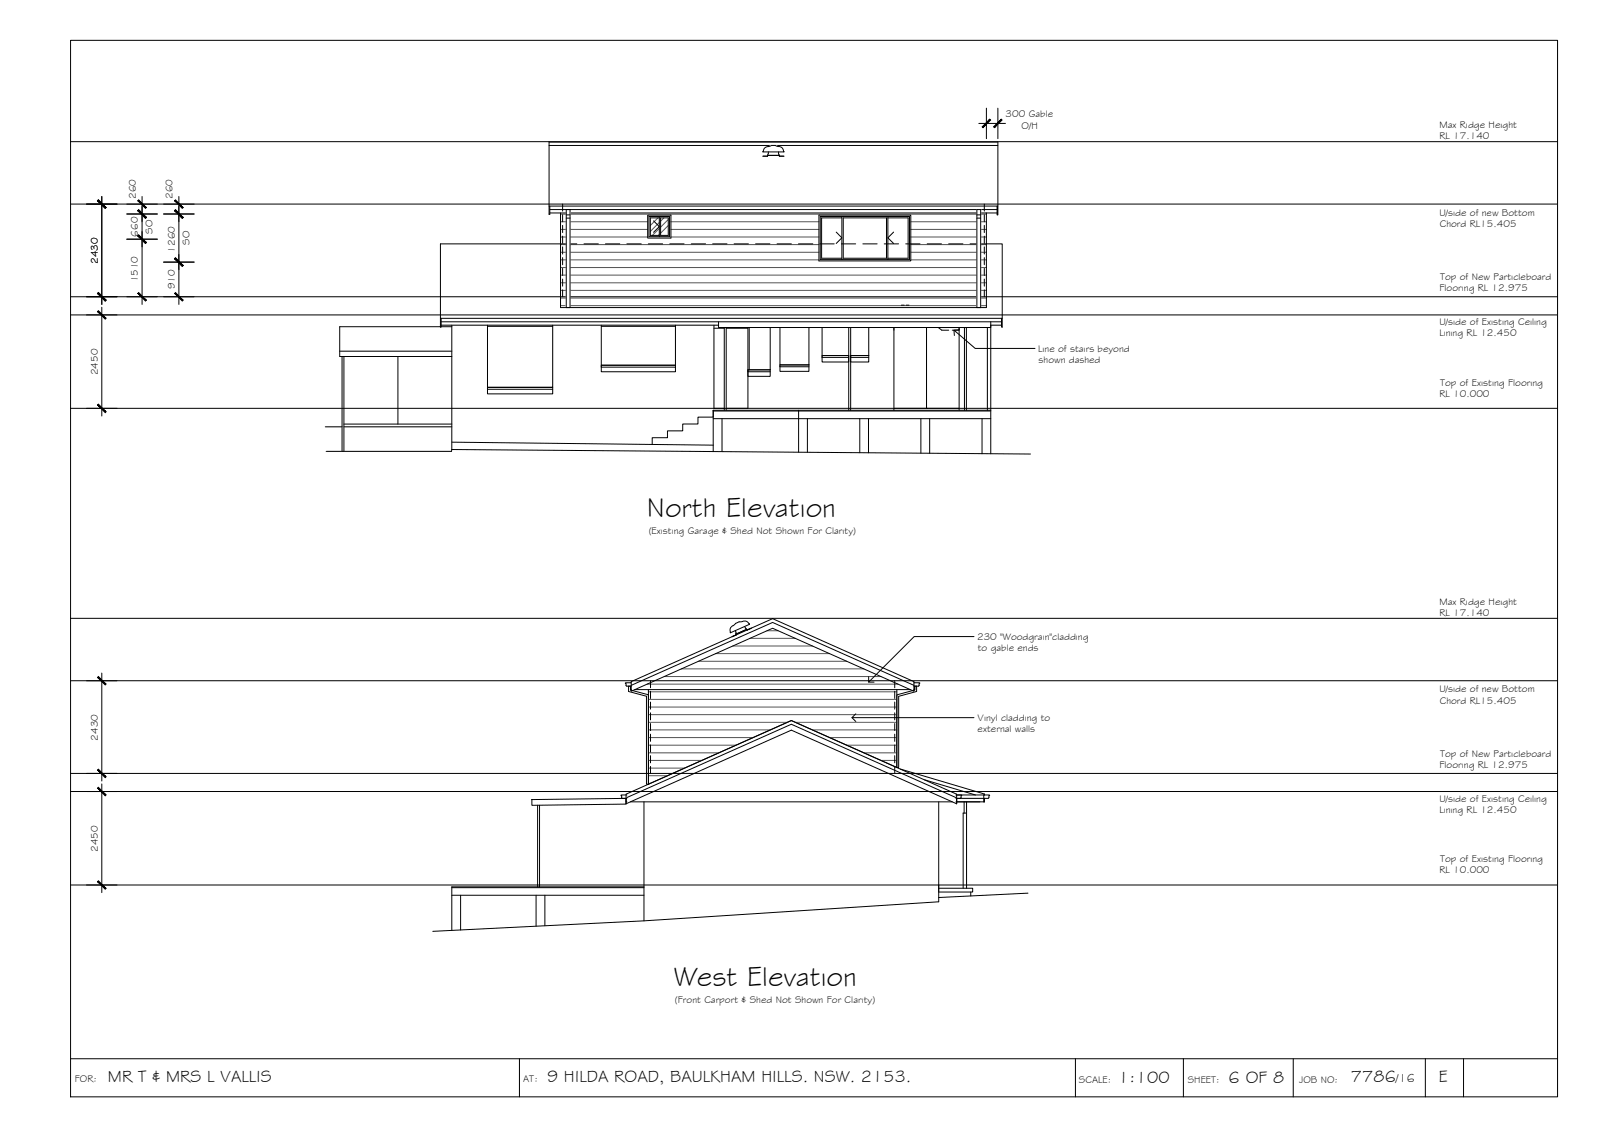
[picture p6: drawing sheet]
<svg xmlns="http://www.w3.org/2000/svg" width="420mm" height="297mm" viewBox="0 0 420 297" stroke-linecap="round" stroke-linejoin="round" font-family="sans-serif">
<!-- layer: MASK -->
<g fill="#fff" stroke="#fff" stroke-width=".26">
<path d="M192.1 164.2l.2-.2z"/>
<path d="M193.1 165.9l2.5-1.1z"/>
<path d="M204.1 38.5h.3z"/>
<path d="M164.9 179.9h.5l-.5 1zM165.4 179.9l-.5 1h.5z"/>
<path d="M164.9 180.9h.5l-.5 .4zM164.9 181.3h1.9l-1.4-.4z"/>
<path d="M164.9 181.3h1.9l1.3 .9zM166.8 181.3l1.3 .9h2z"/>
<path d="M168.1 182.2h2l-.5 .3zM169.6 182.5h.5v-.3z"/>
<path d="M169.6 182.5h.5l-.5 23.1zM170.1 182.5l-.5 23.1h.5z"/>
<path d="M239.9 179.9l.5 1v-1zM239.9 179.9l.5 1h-.5z"/>
<path d="M239.9 180.9l.5 .4v-.4zM238.5 181.3l1.4-.4 .5 .4z"/>
<path d="M237.1 182.2l3.3-.9h-1.9zM235.2 182.2l3.3-.9-1.4 .9z"/>
<path d="M235.2 182.2l.5 .4 1.4-.4zM235.2 182.2l.5 .4h-.5z"/>
<path d="M235.2 182.6l.5 18.6v-18.6zM235.2 182.6l.5 18.6h-.5z"/>
<path d="M192.9 163.4l1.2-.3zM192.9 163.4l1.2-.3-1.3 .6z"/>
<path d="M192.8 163.7l1.6-.7zM192.5 163.9l1.9-.9z"/>
<path d="M192.5 163.9l2.2-.9zM192.3 164.1l2.4-1.1z"/>
<path d="M192.3 164.1l2.4-1.1zM192.3 164.1l2.4-1.1z"/>
<path d="M194.7 163l.3-.1zM194.7 163l.3-.1z"/>
<path d="M192.3 164l2.4-1zM192.3 164l2.4-1z"/>
<path d="M192.1 164.2l.2-.2zM192.1 164.2l.2-.2z"/>
<path d="M194.7 163l.3-.1zM194.6 163l.4-.1z"/>
<path d="M192.3 164l2.4-1zM192.3 164l2.3-1z"/>
<path d="M192.1 164.2l.3-.2zM192.1 164.2l.3-.2z"/>
<path d="M194.6 163l.6-.2zM194.5 163.1l.7-.3z"/>
<path d="M192.4 164l2.2-1zM192.4 164l2.1-.9z"/>
<path d="M192.1 164.2l.5-.2zM191.9 164.3l.7-.3z"/>
<path d="M194.5 163.1l.7-.3zM194.5 163.1l.7-.3z"/>
<path d="M194.5 163.1l.7-.3zM194.5 163.1l.7-.3z"/>
<path d="M192.6 164l1.9-.9zM192.6 164l1.9-.9z"/>
<path d="M191.9 164.3l.7-.3zM191.9 164.3l.7-.3z"/>
<path d="M194.5 163.1l.9-.3zM194.5 163.1l.9-.3-1 .5z"/>
<path d="M192.6 164l1.9-.9zM192.6 164l1.8-.7z"/>
<path d="M191.9 164.3l.8-.3zM191.9 164.3l.8-.3-.9 .4z"/>
<path d="M191.8 164.4l1-.4zM191.7 164.5l1.1-.5z"/>
<path d="M194.4 163.3l1-.5zM194.4 163.3l1-.5z"/>
<path d="M192.7 164l1.7-.7zM192.7 164l1.7-.7z"/>
<path d="M191.7 164.5l1.1-.5zM191.7 164.5l1.1-.5z"/>
<path d="M194.4 163.3l1.1-.5zM194.4 163.3l1.1-.5-1.2 .6z"/>
<path d="M192.8 164l1.6-.7zM192.8 164l1.5-.6z"/>
<path d="M191.7 164.5l1.2-.5zM191.7 164.5l1.2-.5z"/>
<path d="M191.7 164.6l1.3-.6zM191.7 164.6l1.3-.6z"/>
<path d="M194.3 163.4l1.3-.5zM194.3 163.4l1.3-.5z"/>
<path d="M192.9 164l1.4-.6zM192.9 164l1.4-.5z"/>
<path d="M191.6 164.6l1.4-.5zM191.6 164.6l1.4-.6z"/>
<path d="M194.3 163.5l1.4-.6zM194.3 163.5l1.4-.6z"/>
<path d="M193 164.1l1.3-.6zM193 164.1l1.3-.6z"/>
<path d="M191.6 164.6l1.4-.5zM191.6 164.6l1.4-.5z"/>
<path d="M194.3 163.5l1.5-.6zM194.3 163.5l1.5-.6z"/>
<path d="M193 164.1l1.3-.6zM193 164.1l1.2-.4z"/>
<path d="M191.6 164.7l1.5-.6zM191.6 164.7l1.5-.6z"/>
<path d="M194.2 163.7l1.6-.8zM194.2 163.7l1.6-.8z"/>
<path d="M194.2 163.7l1.7-.7zM194.2 163.7l1.7-.7z"/>
<path d="M193.1 164.1l1.1-.4zM193.1 164.1l1.1-.4z"/>
<path d="M191.5 164.8l1.7-.6zM191.5 164.8l1.7-.6z"/>
<path d="M194.2 163.7l1.8-.7zM194.2 163.7l1.8-.7-1.8 .8z"/>
<path d="M193.2 164.2l1-.4v-.1zM193.2 164.2l1-.4-.9 .5z"/>
<path d="M191.5 164.9l1.8-.6-.1-.1zM191.5 164.9l1.8-.6-1.8 .8z"/>
<path d="M191.5 165.1l4.5-2zM191.5 165.1l4.5-2zM191.5 165.1l4.5-2zM191.5 165.1l4.5-2z"/>
<path d="M191.5 165.1l4.7-1.9-.2-.1zM191.5 165.1l4.7-1.9-4.7 2.1zM191.5 165.3l4.7-2.1zM191.5 165.3l4.7-2.1z"/>
<path d="M191.5 165.3l4.8-1.9-.1-.2zM191.5 165.3l4.8-1.9-4.8 2.1zM191.5 165.5l4.8-2.1zM191.5 165.5l4.8-2.1z"/>
<path d="M191.5 165.5l4.9-1.9-.1-.2zM191.5 165.5l4.9-1.9-4.8 2.1z"/>
<path d="M191.6 165.7l5-2.1zM191.6 165.7l5-2.1z"/>
<path d="M191.5 165.8l5.1-2.2zM191.5 165.8l5.1-2.1z"/>
<path d="M192.9 165.3l2.6-.7-.2-.4zM192.9 165.3l2.6-.7-2.5 1.1z"/>
<path d="M193 165.7l2.5-1.1zM193 165.7l2.5-1.1z"/>
<path d="M193 165.7l2.5-1zM193 165.7l2.5-1z"/>
<path d="M193 165.8l2.5-1.1zM193 165.8l2.5-1.1z"/>
<path d="M193 165.8l2.6-1zM193 165.8l2.6-1z"/>
<path d="M193.1 165.9l2.5-1.1zM193.1 165.9l2.5-1.1zM193.1 165.9l2.5-1.1z"/>
<path d="M193.1 165.9l2.6-1.1zM193.1 165.9l2.6-1.1zM193 166l2.7-1.2zM193 166l2.7-1.2z"/>
<path d="M193 166l2.7-1.1zM193 166l2.7-1.1z"/>
<path d="M193 166.1l2.8-1.2zM193 166.1l2.8-1.2z"/>
<path d="M193 166.1l2.8-1.2zM193 166.1l2.8-1.2z"/>
<path d="M193 166.2l2.9-1.2zM193 166.2l2.9-1.2z"/>
<path d="M193 166.3l2.9-1.1v-.2zM193 166.3l2.9-1.1-2.8 1.2z"/>
<path d="M148.5 54.9h1l-1 25.7zM149.5 54.9l-1 25.7h1z"/>
<path d="M256.2 54.9h1l-1 25.7zM257.2 54.9l-1 25.7h1z"/>
<path d="M202.1 38.3l1.3-.2zM202.1 38.3h1.5l-.2-.2z"/>
<path d="M201.8 38.4l1.8-.1zM201.8 38.4h2.1z"/>
<path d="M201.5 38.4h2.4zM201.5 38.4h2.7z"/>
<path d="M201.5 38.4h2.7zM201.6 38.5l2.6-.1z"/>
<path d="M201.3 38.5l.2-.1zM201.3 38.5h.3z"/>
<path d="M201.6 38.5h2.5zM201.6 38.5h2.5z"/>
<path d="M204.1 38.5h.3zM204.1 38.5h.3z"/>
<path d="M201.2 38.5h.4zM201.2 38.5h.5z"/>
<path d="M201.6 38.5h2.5zM201.7 38.5h2.4z"/>
<path d="M204.1 38.5h.3zM204.1 38.5h.4z"/>
<path d="M201.1 38.5h.6zM201.1 38.5h.7z"/>
<path d="M201.7 38.5h2.4zM201.8 38.5h2.3z"/>
<path d="M203.9 38.5h.6zM203.9 38.5h.7z"/>
<path d="M201.1 38.5h.7zM201.1 38.5h.7z"/>
<path d="M201 38.5h.8zM201 38.5h.8z"/>
<path d="M201.8 38.5h2.1zM201.8 38.5h2.1z"/>
<path d="M203.9 38.5h.7zM203.9 38.5h.7z"/>
<path d="M200.9 38.6l.9-.1zM200.9 38.6h1.1z"/>
<path d="M201.8 38.5h2.1zM202 38.6l1.9-.1z"/>
<path d="M203.8 38.6l.8-.1zM203.8 38.6h1z"/>
<path d="M203.8 38.6h1zM203.7 38.6h1.2z"/>
<path d="M200.9 38.6h1.1zM200.9 38.6h1.1z"/>
<path d="M202 38.6h1.8zM202 38.6h1.8z"/>
<path d="M203.7 38.6h1.2zM203.7 38.6h1.2z"/>
<path d="M200.8 38.7l1.2-.1zM200.8 38.7h1.3z"/>
<path d="M202 38.6h1.7zM202.1 38.7l1.6-.1z"/>
<path d="M203.6 38.7l1.3-.1zM203.6 38.7h1.4z"/>
<path d="M203.6 38.7h1.4zM203.6 38.7h1.4z"/>
<path d="M200.7 38.7h1.4zM200.7 38.7h1.4z"/>
<path d="M202.1 38.7h1.5zM202.1 38.7h1.5z"/>
<path d="M203.6 38.7h1.4zM203.6 38.7h1.4z"/>
<path d="M200.6 38.8l1.5-.1zM200.6 38.8h1.6z"/>
<path d="M202.1 38.7h1.5zM202.2 38.8l1.4-.1z"/>
<path d="M203.6 38.7h1.4zM203.5 38.8h1.6z"/>
<path d="M200.5 38.9l1.7-.1zM200.5 38.9h1.8z"/>
<path d="M202.2 38.8h1.3zM202.3 38.9l1.2-.1z"/>
<path d="M203.5 38.8h1.6zM203.4 38.9h1.8z"/>
<path d="M200.5 38.9h1.8zM200.5 38.9h1.8z"/>
<path d="M200.5 38.9h1.8zM200.5 38.9h1.8z"/>
<path d="M202.3 38.9h1.1zM202.3 38.9h1.1z"/>
<path d="M203.4 38.9h1.8zM203.4 38.9h1.8z"/>
<path d="M200.5 38.9h1.8l-1.9 .1zM200.4 39h2l-.1-.1z"/>
<path d="M202.3 38.9h1.1l-1 .1zM202.4 39h1v-.1z"/>
<path d="M203.4 38.9h1.8l-1.8 .1zM203.4 39h1.9l-.1-.1z"/>
<path d="M200.4 39h4.9zM200.4 39h4.9zM200.4 39h4.9zM200.4 39h4.9z"/>
<path d="M200.4 39h4.9l-5 .3zM200.3 39.3h5.1l-.1-.3zM200.3 39.3h5.1zM200.3 39.3h5.1z"/>
<path d="M200.3 39.3h5.1l-5.2 .2zM200.2 39.5h5.3l-.1-.2zM200.2 39.5h5.3zM200.2 39.5h5.3z"/>
<path d="M200.2 39.5h5.3l-5.3 .2zM200.2 39.7h5.3v-.2z"/>
<path d="M200.1 39.7h5.4zM200.1 39.7h5.5z"/>
<path d="M200.1 39.7h5.5zM200.1 39.8l5.5-.1z"/>
<path d="M201.5 39.8h2.7l-2.7 .5zM201.5 40.3h2.7v-.5z"/>
<path d="M201.5 40.3h2.7zM201.5 40.3h2.7z"/>
<path d="M201.5 40.3h2.7zM201.5 40.3h2.7z"/>
<path d="M201.5 40.3h2.7zM201.5 40.4h2.7z"/>
<path d="M201.5 40.4h2.7zM201.5 40.4h2.7z"/>
<path d="M201.5 40.4h2.7zM201.5 40.5h2.7z"/>
<path d="M201.5 40.5h2.7zM201.5 40.5h2.7z"/>
<path d="M201.5 40.5h2.7zM201.4 40.5h2.9z"/>
<path d="M201.4 40.5h2.9zM201.4 40.5h2.9z"/>
<path d="M201.4 40.5h2.9zM201.4 40.6h3zM201.4 40.6h3zM201.4 40.6h3z"/>
<path d="M201.4 40.6h3zM201.3 40.7h3.1z"/>
<path d="M201.3 40.7h3.1zM201.3 40.7h3.1z"/>
<path d="M201.3 40.7h3.1l-3.1 .3zM201.3 41h3.1v-.3z"/>
</g>
<!-- layer: SERVICES -->
<path d="M148.5 54.9v25.7h1v-25.7M148.5 56.3h1M148.5 57.2h1M256.2 56.3h1M256.2 57.2h1M256.2 54.9v25.7h1v-25.7M164.9 179.9v1.4l4.7 1.2v23.1h.5v-23.4l-4.7-1.3v-1M239.9 179.9v1l-4.7 1.3v19h.5v-18.6l4.7-1.3v-1.4" fill="none" stroke="#000" stroke-width=".26"/>
<!-- layer: NEWWORK -->
<g fill="none" stroke="#000" stroke-width=".26">
<path d="M144 38.1h117.7M201.5 39.8l-.2 1.2h-1.2h1.2v-.3h3.1v.3h1.2h-1.2v-.3M202.3 38.1l-.2 .2a1.8 1.8 0 0 0-1.9 1.1l-.1 .4h5.5a1.52 1.52 0 0 0-1.7-1.4l-.6-.3M204.2 39.8v.5M144 54h117.7M144.2 54v2.2h-.2v-19h117.7v19.2h-.2v-2.4M144.2 55.8h117.3M144.2 54.9h117.3M147 55.8v24.8h111.7v-24.8M169.9 56.4h6.1v6h-6.1zM201.3 40.7h3.1M204.2 40.3l.2 .3"/>
<path d="M204.4 40.8v.2M214.8 56.4h24.1v12h-24.1zM234.4 85.9v.7M164.2 179.7l.2 .2h1.2M165.4 179.9v.9h.2M165.6 179h-1.6l.2 .7M165.6 178.7l37-16.5 37.1 16.5v2.5l-37.1-16.5-37 16.5zM165.6 179.7l37-16.5 37.1 16.5M192.9 165.3l.2 1.1M192.9 163.4l-.2 .3a1.75 1.75 0 0 0-1.2 1.8l.1 .2M193.1 166.3v.1M193.8 163h.3a1.79 1.79 0 0 1 2.2 .3l.1 .3"/>
<path d="M193.9 163l-1 .4M195.3 164.2l.2 .4M195.5 164.6l.3 .3M195.8 164.9l.1 .3M195.9 165l-2.9 1.3M196.4 163.6l.2 .1-5 2.2v-.2M197 164.7l-1.1 .5v-.2l-2.9 1.3 .1 .1-1.1 .5M239.7 179h1.5l-.1 .7M239.9 179.9v.9h-.2M241.1 179.7l-.2 .2h-1.2M166.5 180.8h72.2M170.1 180.8v24.8l37.4-16.7 27.7 12.3v-20.4"/>
</g>
<!-- layer: HATCH -->
<g fill="none" stroke="#545454" stroke-width=".26">
<path d="M147 56.1h111.7M147 58.1h22.9M172.6 57.1l-2 2M172.9 58.3l-2.3 2.4M172.9 59.9l-1.8 1.8M174.1 57.1l-.8 .9M175.3 57.5l-2 2.1M175.3 59.1l-2 2M176 58.1h38.8M238.9 58.1h19.8M147 60.1h22.9M147 62.1h22.9"/>
<path d="M147 64.1h67.8M147 66.1h67.8M147 68.1h67.8M147 70.1h111.7M147 72.1h111.7M147 74.1h111.7M147 76.1h111.7M147 78.1h111.7M172.9 61.5l-.2 .2M176 60.1h38.8M176 62.1h38.8M238.9 60.1h19.8"/>
<path d="M238.9 62.1h19.8M238.9 64.1h19.8M238.9 66.1h19.8M238.9 68.1h19.8M147 80.1h111.7M169.7 179.4h65.8M174.2 177.4h56.9M178.7 175.4h47.9M183.2 173.4h38.9M187.7 171.4h29.9M192.2 169.4h20.9M196.7 167.4h11.9"/>
<path d="M201.2 165.4h2.9M170.1 181.4h65.1M170.1 183.4h65.1M170.1 185.4h65.1M170.1 187.4h65.1M170.1 189.4h36.4M170.1 191.4h31.9M170.1 193.4h27.4M170.1 195.4h22.9M170.1 197.4h18.4M170.1 199.4h14M208.6 189.4h26.6"/>
<path d="M213.1 191.4h22.1M217.6 193.4h17.6M222.1 195.4h13.1M226.6 197.4h8.6M231.1 199.4h4.1M170.1 201.4h9.5M170.1 203.4h5M170.1 205.4h.5"/>
</g>
<!-- layer: CEILING-FLOOR LINES -->
<path d="M18.5 37.1h390M18.5 53.5h390M18.5 77.8h390M18.5 82.6h390M18.5 107.1h390M18.5 178.5h390M18.5 162.1h390M18.5 202.8h390M18.5 207.5h390M18.5 232h390" fill="none" stroke="#000" stroke-width=".26"/>
<!-- layer: BORDER -->
<path d="M18.5 10.6h390v277h-390zM18.5 277.6h390M136.2 277.6v10M282.1 277.6v10M310.4 277.6v10M339.2 277.6v10M373.8 277.6v10M383.8 277.6v10" fill="none" stroke="#000" stroke-width=".26"/>
<!-- layer: DIMENSION -->
<g fill="none" stroke="#000" stroke-width=".26">
<path d="M256.7 32.4h7M258.7 28.4v8M261.7 28.4v8M22.7 53.5h8M26.7 51.5v28.3M33.3 53.5h8M33.3 56.1h8M37.3 54.1v10.6M37.3 51.5v6.6M42.9 53.5h8M42.9 56.1h8M46.9 51.5v28.3"/>
<path d="M22.7 77.8h8M33.3 77.8h8M33.3 62.7h8M37.3 60.7v19.1M42.9 77.8h8M42.9 68.7h8M22.7 82.6h8M26.7 80.6v28.5M22.7 107.1h8M22.7 178.5h8M26.7 176.5v28.3M22.7 207.5h8"/>
<path d="M22.7 202.8h8M26.7 205.5v28.5M22.7 232h8"/>
</g>
<!-- layer: 0 -->
<g fill="#000" stroke="#000" stroke-width=".26">
<path d="M259.6 31.3l-1.8 2.2 2-2zM259.6 31.3l-1.8 2.2-.2-.3z"/>
<path d="M260.6 33.2l.2 .3 1.8-2.2zM262.6 31.3l.2 .2-2 2z"/>
<path d="M25.6 52.6l2 2 .2-.2zM25.6 52.6l.2-.2 2 2z"/>
<path d="M25.6 52.6l2 2 .2-.2zM25.6 52.6l.2-.2 2 2z"/>
<path d="M36.4 55l-.2 .2 2.2 1.8zM36.2 55.2l2.2 1.8-.3 .2z"/>
<path d="M36.4 55l-.2 .2 2.2 1.8zM36.2 55.2l2.2 1.8-.3 .2z"/>
<path d="M36.2 52.6l1.9 2 .3-.2zM36.2 52.6l.2-.2 2 2z"/>
<path d="M46 55l-.2 .2 2.2 1.8zM45.8 55.2l2.2 1.8-.2 .2z"/>
<path d="M45.8 55.2l2 2 .2-.2zM46 55l2 2-2.2-1.8z"/>
<path d="M45.8 52.6l2 2 .2-.2zM46 52.4l2 2-2.2-1.8z"/>
<path d="M25.6 76.9l2.2 1.8-2-2zM25.6 76.9l2.2 1.8-.2 .2z"/>
<path d="M25.6 76.9l2.2 1.8-2-2zM25.6 76.9l2.2 1.8-.2 .2z"/>
<path d="M36.2 76.9l2.2 1.8-2-2zM36.2 76.9l2.2 1.8-.3 .2z"/>
<path d="M36.2 61.8l1.9 2 .3-.2zM36.2 61.8l.2-.2 2 2z"/>
<path d="M36.2 61.8l1.9 2 .3-.2zM36.2 61.8l.2-.2 2 2z"/>
<path d="M46 76.7l-.2 .2 2.2 1.8zM45.8 76.9l2.2 1.8-.2 .2z"/>
<path d="M46 67.6l-.2 .2 2.2 1.8zM45.8 67.8l2.2 1.8-.2 .2z"/>
<path d="M45.8 67.8l2 2 .2-.2zM46 67.6l2 2-2.2-1.8z"/>
<path d="M25.6 81.7l2 2 .2-.2zM25.6 81.7l.2-.2 2 2z"/>
<path d="M25.6 106.2l2.2 1.8-2-2zM25.6 106.2l2.2 1.8-.2 .2z"/>
<path d="M25.6 177.6l2 2 .2-.2zM25.6 177.6l.2-.2 2 2z"/>
<path d="M25.6 201.9l2.2 1.8-2-2zM25.6 201.9l2.2 1.8-.2 .2z"/>
<path d="M25.6 206.6l2 2 .2-.2zM25.6 206.6l.2-.2 2 2z"/>
<path d="M25.6 231.1l2.2 1.8-2-2zM25.6 231.1l2.2 1.8-.2 .2z"/>
</g>
<!-- layer: EXISTING -->
<g fill="none" stroke="#000" stroke-width=".26">
<path d="M151.3 63.9h-35.8v21.9h.2v-2.3M153.2 63.9h3.7M158.8 63.9h3.7M164.4 63.9h3.8M170 63.9h3.8M175.7 63.9h3.7M181.3 63.9h3.7M186.9 63.9h3.8M192.5 63.9h3.8M198.2 63.9h3.7M203.8 63.9h3.7M209.4 63.9h3.8"/>
<path d="M215 63.9h3.8M220.7 63.9h3.7M226.3 63.9h3.7M231.9 63.9h3.8M237.5 63.9h3.8M243.2 63.9h3.7M248.8 63.9h3.7M254.4 63.9h8.5v21.9h-.2v-2.3M89.1 92.1h29.4M89.7 93.5v24.8M90.2 93.5v24.8M104.4 93.5v17.7"/>
<path d="M115.5 83.5h147.4M115.7 84.4h147M115.7 85.3h72.8M118.5 85.3v32.5M118.5 85.7h-29.4v7.8h29.4M127.9 85.3v16.3M127.9 85.5h17.1M145 85.3v16.3h-17.1M157.7 96.2h.1M157.7 95.8v1.7h19.5v-1.7M157.7 85.5h19.5M157.7 85.3v10.5"/>
<path d="M157.7 95.8h19.5M157.7 96.3h19.5M177.2 85.3v10.5M187.2 85.3v21.8h2.8M187.2 86.1h2.8M188.5 84.4v1.5h71.3v-1.5M190 85.9v21.7M190.5 85.9v21.7M190.5 86.1h5.7M196.2 97.4h.1M196.2 97h5.8v1.7h-5.8zM196.2 85.9v21.2h-5.7"/>
<path d="M196.2 97.5h5.8M196.5 85.9v11.1M202 85.9v11.1M204.6 85.9v9.8h7.6M204.6 96.1h.1M204.6 95.7h7.6v1.7h-7.6zM204.6 96.2h7.6M212.2 85.9v9.8M215.6 85.9v7.3h7M215.6 93.7h.1M215.6 93.2h7v1.7h-7zM215.6 93.7h7"/>
<path d="M222.6 85.9v21.7M223.1 93.7h.1M223.1 93.2h4.7v1.7h-4.7zM223.1 85.9v21.7M223.1 93.7h4.7M227.8 85.9v7.3M234.4 85.9v21.7M243 85.9v21.2M251.6 85.9v21.7M252.9 85.9v21.7M253.5 85.9v21.7M259 85.9v21.7"/>
<path d="M262.7 85.3h-2.9v33.7M90.2 111.2h28.3M127.9 102h.1M127.9 101.6h17.1v1.7h-17.1zM127.9 102.1h17.1M187.1 107.6v1.8h-4v1.8h-4v1.8h-4v1.8h-4v1.8M187.1 107.6v10.8M187.1 107.6h72.7M187.1 107.8h72.7M187.1 109.8h72.7M189.4 109.8v8.6M209.5 107.6v11"/>
<path d="M211.8 109.8v8.8M225.5 109.8v8.9M227.8 109.8v8.9M234.4 107.1h17.2M241.5 109.8v9M243.8 109.8v9M257.6 109.8v9.2M139.5 209.6l24.7-.3v1.5l-24.7 .3zM141 211.1v21.4M141.5 211.1v21.4M163 209.1l.2 .2h1.2M164.2 210.2h.2"/>
<path d="M164.4 208.4h-1.5l.2 .7M164.4 209.1l43.1-19.2 43.2 19.2M165.3 210.2h84.5M168.9 210.2v31.2M236.2 201.6l22 6.6v.2h-7.3M242.5 204.4l13.3 4M246.2 210.2v26.2M250.7 208.4h1.5l-.4 .9M250.9 210.2v-.9v1.4v-2.5l-43.4-19.3-43.3 19.3v2.5l43.3-19.3 43.4 19.3M252.9 210.2v3M253.5 210.2v22.7M253.5 213.2h-.9v19.7"/>
<path d="M258.2 209.3v.9h-7.5M259.3 209.1l-.2 .2h-8.4M259.4 209.1l.1-.7h-1.5v1.8M118.5 232.7h50.4M118.5 234.7h50.4M120.8 234.7v9.1M140.6 234.7v8.1M142.9 234.7v8M168.9 232.5h-50.4v11.4M246.2 232.9h8.9v1h-8.9M254.6 233.9v1"/>
</g>
<!-- layer: GRDLEV -->
<path d="M85.3 111.9h4.4M85.5 118.3h32.9l.1-.5 151.8 1.2M90.2 111.9h28.3M118.5 115.9l68.6 .8M246.2 236.4l-77.3 5-55.4 2.8M269.6 234.2l-23.4 1.1" fill="none" stroke="#000" stroke-width=".26"/>
<!-- layer: 0.13 -->
<g fill="none" stroke="#000" stroke-width=".26">
<path d="M147.6 53.5v1.8M147.6 56.3v1.9M147.6 59.1v1.9M258.2 53.5v1.8M258.2 56.3v1.9M258.2 59.1v1.9M147.6 61.9v1.9M147.6 64.7v1.9M147.6 67.5v1.9M147.6 70.4v1.8M147.6 73.2v1.8M147.6 76v1.8"/>
<path d="M258.2 61.9v1.9M258.2 64.7v1.9M258.2 67.5v1.9M258.2 70.4v1.8M258.2 73.2v1.8M258.2 76v1.8M170.6 178.5v1.8M234.7 178.5v1.8M170.6 181.2v1.9M170.6 184.1v1.8M170.6 186.9v1.8M170.6 189.7v1.9"/>
<path d="M170.6 192.5v1.9M170.6 195.3v1.9M170.6 198.1v1.9M234.7 181.2v1.9M234.7 184.1v1.8M234.7 186.9v1.8M234.7 189.7v1.9M234.7 192.5v1.9M234.7 195.3v1.9M234.7 198.1v1.9M170.6 200.9v1.9M234.7 200.9v1.9"/>
</g>
<!-- layer: STAIRS -->
<path d="M236.4 80h.8M237.6 80h.8M248.4 85.9h-2.3l.9 .7h1.8M249.3 85.9h2.3v.7h-1.8" fill="none" stroke="#000" stroke-width=".26"/>
<!-- layer: WINDOWS -->
<g fill="none" stroke="#000" stroke-width=".26">
<path d="M170.2 56.8h5.4v5.3h-5.4zM171.4 57.9l1.5 1.5-1.5 1.5M172.9 57.1h-2.3v4.6h2.3M172.9 56.8v5.3M173.3 57.1h2v4.6h-2zM215.1 56.8h23.4v11.3h-23.4zM220.8 57.1h-5.3v10.6h5.3M220.8 56.8v11.3M221.2 57.1h11.3v10.6h-11.3zM232.9 57.1h5.3v10.6h-5.3M232.9 56.8v11.3M219.3 60.8l1.5 1.5-1.5 1.5"/>
<path d="M234.4 60.8l-1.5 1.5 1.5 1.5"/>
</g>
<!-- layer: 0 -->
<path d="M250.2 86.6l5.6 4.7h15.6M251.6 86.5l-1.4 .1 .1 1.4M227.8 177.4v1.4h1.4M255.4 166.9h-15.6l-12 11.9M223.4 188.1h32M224.5 187.1l-1.1 1 1.1 1.1" fill="none" stroke="#000" stroke-width=".26"/>
<g font-size="7.5">
<text x="169.6" y="135.6">North Elevation</text>
<text x="176.7" y="258.6">West Elevation</text>
</g>
<g font-size="4.5">
<text x="28.3" y="283.6">MR T &amp; MRS L VALLIS</text>
<text x="143.5" y="283.6">9 HILDA ROAD, BAULKHAM HILLS. NSW. 2153.</text>
<text x="293.3" y="283.9">1:100</text>
<text x="322.2" y="283.9">6 OF 8</text>
<text x="354.3" y="283.8">7786</text>
<text x="377.3" y="283.7">E</text>
</g>
<text font-size="3.2" x="366.1" y="283.8">/16</text>
<g font-size="2.6">
<text x="263.7" y="30.8">300 Gable</text>
<text x="267.9" y="33.7">O/H</text>
<text x="377.5" y="33.6">Max Ridge Height</text>
<text x="377.5" y="36.5">RL 17.140</text>
<text x="35.6" y="52.2" transform="rotate(-90 35.6 52.2)">260</text>
<text x="45.3" y="52.2" transform="rotate(-90 45.3 52.2)">260</text>
<text x="377.5" y="56.6">U/side of new Bottom</text>
<text x="377.6" y="59.5">Chord RL15.405</text>
<text x="36.2" y="62.1" transform="rotate(-90 36.2 62.1)">660</text>
<text x="40" y="61.2" transform="rotate(-90 40 61.2)">SO</text>
<text x="49.7" y="64.2" transform="rotate(-90 49.7 64.2)">SO</text>
<text x="25.6" y="69.2" transform="rotate(-90 25.6 69.2)">2430</text>
<text x="45.8" y="66.2" transform="rotate(-90 45.8 66.2)">1260</text>
<text x="36.2" y="74.1" transform="rotate(-90 36.2 74.1)">1510</text>
<text x="45.9" y="75.9" transform="rotate(-90 45.9 75.9)">910</text>
<text x="377.5" y="76.4">Flooring RL 12.975</text>
<text x="377.7" y="73.4">Top of New Particleboard</text>
<text x="377.5" y="85.2">U/side of Existing Ceiling</text>
<text x="377.5" y="88.1">Lining RL 12.450</text>
<text x="272.3" y="92.3">Line of stairs beyond</text>
<text x="272.4" y="95.3">shown dashed</text>
<text x="25.6" y="98.4" transform="rotate(-90 25.6 98.4)">2450</text>
<text x="377.7" y="101.1">Top of Existing Flooring</text>
<text x="377.5" y="104">RL 10.000</text>
<text x="170.1" y="140.1">(Existing Garage &amp; Shed Not Shown For Clarity)</text>
<text x="377.5" y="161.5">RL 17.140</text>
<text x="377.5" y="158.6">Max Ridge Height</text>
<text x="256.3" y="167.9">230 &quot;Woodgrain&quot;cladding</text>
<text x="256.4" y="170.8">to gable ends</text>
<text x="377.5" y="181.5">U/side of new Bottom</text>
<text x="377.6" y="184.4">Chord RL15.405</text>
<text x="256.4" y="189.1">Vinyl cladding to</text>
<text x="25.6" y="194.2" transform="rotate(-90 25.6 194.2)">2430</text>
<text x="256.4" y="192">external walls</text>
<text x="377.5" y="201.3">Flooring RL 12.975</text>
<text x="377.7" y="198.4">Top of New Particleboard</text>
<text x="377.5" y="210.1">U/side of Existing Ceiling</text>
<text x="377.5" y="213.1">Lining RL 12.450</text>
<text x="25.6" y="223.3" transform="rotate(-90 25.6 223.3)">2450</text>
<text x="377.7" y="226">Top of Existing Flooring</text>
<text x="377.5" y="229">RL 10.000</text>
<text x="177" y="262.9">(Front Carport &amp; Shed Not Shown For Clarity)</text>
<text x="19.6" y="283.8">FOR:</text>
<text x="137.2" y="283.6">AT:</text>
<text x="283" y="283.9">SCALE:</text>
<text x="311.5" y="283.9">SHEET:</text>
<text x="340.7" y="283.9">JOB NO:</text>
</g>
</svg>
